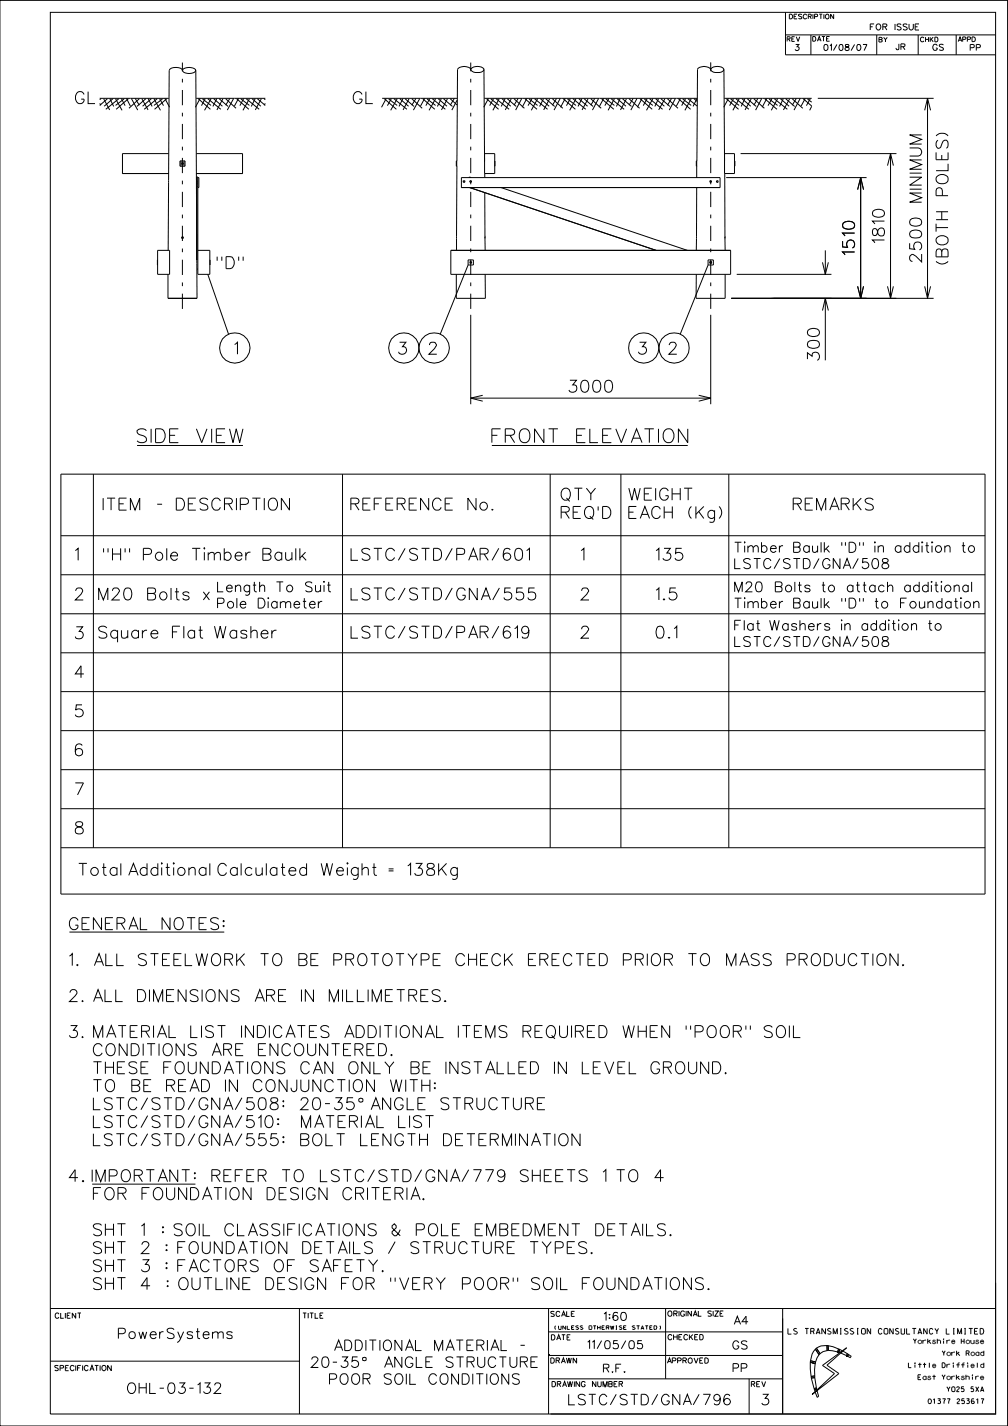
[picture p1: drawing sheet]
<svg xmlns="http://www.w3.org/2000/svg" width="210mm" height="297mm" viewBox="0 0 210 297" stroke-linecap="round" stroke-linejoin="round" font-family="sans-serif">
<g fill="none" stroke="#000" stroke-width=".21">
<path d="M0 .1h209.9v296.9h-209.9zM10.5 2.6h196.9v291.9h-196.9zM38 14.7a1.14 1.14 0 0 0-1.4-.7 1.25 1.25 0 0 0-1.4 .7l-.2 37.4M38.1 14.5a2.02 2.02 0 0 1 2.7 .2 1.92 1.92 0 0 1-2.7 .1zM40.8 14.7l.2 47.4M98.1 14.5a1.81 1.81 0 0 0-2.8 0l-.1 19h-.1v1.1h.1l-.1 17.5M98.2 14.3a1.9 1.9 0 0 1 2.6 .2 1.44 1.44 0 0 1-1.8 .6 .8 .8 0 0 1-.8-.8zM100.8 14.5l.1 19.1M148.1 14.5a1.81 1.81 0 0 0-2.8 0l-.1 19h-.1v1.1h.1M148.3 14.1a1.9 1.9 0 0 1 2.5 .4 1.8 1.8 0 0 1-2.6 .2l-.1-.2zM150.8 14.5l.1 19.1M163.6 7.3h43.8"/>
<path d="M163.6 2.6v8.8h43.8M168.9 7.3v4.1M182.7 7.3v4.1M191.3 7.3v4.1M199.2 7.3v4.1M20.8 20.5h14.4M20.8 21.5l.2 .4M21 20.6l-.2 .2M21.6 20.6l1.2 2.3M22.4 20.6l-1.6 1.4M22.9 20.6l.8 1.6M23.5 20.6l-1.8 1.5"/>
<path d="M24.1 20.6l1.3 2.4M24.7 20.6l-2.7 2.2M25.3 20.6l.8 1.4M25.8 20.6l-1.7 1.4M26.4 20.5l.8 1.6M26.7 20.6l-2.5 2.2M27.4 20.5l1.3 2.4M28.2 20.5l.8 1.4M29 20.6l-2.1 2M29.6 20.6l1.2 2.3M30.4 20.6l-1.9 1.6M30.9 20.6l.8 1.6"/>
<path d="M31.5 20.6l-1.8 1.5M32.1 20.6l1.3 2.4M32.8 20.6l-2.8 2.2M33.3 20.6l.8 1.4M33.9 20.6l-1.8 1.4M34.4 20.5l.9 1.8M34.7 20.6l-2.5 2.2M35.1 32h-9.6v4.1h9.6M35.1 37.8h.1M37.5 33.5h1v1.1h-1zM37.7 33.5v1.1M38.3 33.5v1.1"/>
<path d="M40.9 20.5h14.4M40.9 37h.1M40.9 32h9.6v4.1h-9.6M40.9 38.9h.1M40.9 38.8h.1M40.9 37.2h.1M40.9 37.7h.1M41 38v-.4v.4M41 38.1v.3zM41 38.8h.2M41 38.4h.1M41.2 37h.2v2.1h-.2"/>
<path d="M41.3 20.6l2.5 2.2M41.7 20.5l-1 1.8M42.2 20.6l1.8 1.4M42.7 20.6l-.7 1.4M43.3 20.6l2.7 2.2M44 20.6l-1.4 2.4M44.5 20.6l1.8 1.5M45.2 20.6l-.9 1.6M45.7 20.6l1.8 1.6M46.4 20.6l-1.2 2.3M47 20.6l2.2 2M47.9 20.5l-.9 1.4"/>
<path d="M48.7 20.5l-1.3 2.4M49.3 20.6l2.5 2.2M49.7 20.5l-.9 1.6M50.2 20.6l1.8 1.4M50.7 20.6l-.7 1.4M51.3 20.6l2.7 2.2M52 20.6l-1.4 2.4M52.5 20.6l1.8 1.5M53.2 20.6l-.8 1.6M53.6 20.6l1.7 1.4M54.4 20.6l-1.2 2.3M55 20.6l.3 .2"/>
<path d="M55.3 21.5l-.3 .4M79.6 20.5h15.6M80.1 20.6l2.5 2.2M80.5 20.5l-1 1.8M81 20.6l1.7 1.4M81.5 20.6l-.8 1.4M82.1 20.6l2.7 2.2M82.7 20.6l-1.3 2.4M83.3 20.6l1.8 1.5M83.9 20.6l-.8 1.6M84.4 20.6l1.9 1.6M85.2 20.6l-1.2 2.3"/>
<path d="M85.8 20.6l2.2 2M86.6 20.5l-.8 1.4M87.4 20.5l-1.3 2.4M88.1 20.6l2.5 2.2M88.5 20.5l-.9 1.6M89 20.6l1.7 1.4M89.5 20.6l-.8 1.4M90.1 20.6l2.7 2.2M90.7 20.6l-1.3 2.4M91.3 20.6l1.8 1.5M91.9 20.6l-.8 1.6M92.4 20.6l1.9 1.6"/>
<path d="M93.2 20.6l-1.2 2.3M93.8 20.6l1.4 1.3M94.6 20.5l-.8 1.4M95.1 33.5v1.1M95.2 20.9l-1.1 2M96.1 37h53.9v2.1h-53.9zM97.7 37l.1-.1 .4 .1M97.9 39.1l38.8 13M100.9 20.5h44.3M100.9 32h2.2v4.1h-2.2zM101 36.1v.9M101.4 20.6l2.5 2.2"/>
<path d="M101.8 20.5l-1 1.8M102.3 20.6l1.7 1.4M102.8 20.6l-.8 1.4M103.1 33.5v1.1M103.4 20.6l2.7 2.2M104 20.6l-1.3 2.4M104.4 39.1l38.8 13M104.6 20.6l1.8 1.5M105.2 20.6l-.8 1.6M105.7 20.6l1.9 1.6M106.5 20.6l-1.2 2.3M107.1 20.6l2.1 2"/>
<path d="M107.9 20.5l-.8 1.4M108.7 20.5l-1.3 2.4M109.4 20.6l2.5 2.2M109.8 20.5l-1 1.8M110.2 20.6l1.8 1.4M110.8 20.6l-.8 1.4M111.4 20.6l2.7 2.2M112 20.6l-1.3 2.4M112.6 20.6l1.8 1.5M113.2 20.6l-.8 1.6M113.7 20.6l1.9 1.6M114.5 20.6l-1.2 2.3"/>
<path d="M115.1 20.6l2.1 2M115.9 20.5l-.8 1.4M116.7 20.5l-1.3 2.4M117.3 20.6l2.6 2.2M117.8 20.5l-1 1.8M118.2 20.6l1.8 1.4M118.8 20.6l-.8 1.4M119.4 20.6l2.6 2.2M120 20.6l-1.3 2.4M120.6 20.6l1.8 1.5M121.2 20.6l-.8 1.6M121.7 20.6l1.9 1.6"/>
<path d="M122.5 20.6l-1.2 2.3M123.1 20.6l2.1 2M123.9 20.5l-.8 1.4M124.7 20.5l-1.3 2.4M125.3 20.6l2.6 2.2M125.8 20.5l-1 1.8M126.2 20.6l1.8 1.4M126.8 20.6l-.8 1.4M127.3 20.6l2.7 2.2M128 20.6l-1.3 2.4M128.6 20.6l1.8 1.5M129.2 20.6l-.8 1.6"/>
<path d="M129.7 20.6l1.9 1.6M130.5 20.6l-1.2 2.3M131 20.6l2.2 2M131.9 20.5l-.9 1.4M132.7 20.5l-1.3 2.4M133.3 20.6l2.6 2.2M133.8 20.5l-1 1.8M134.2 20.6l1.8 1.4M134.8 20.6l-.8 1.4M135.3 20.6l2.7 2.2M136 20.6l-1.3 2.4M136.6 20.6l1.8 1.5"/>
<path d="M137.2 20.6l-.8 1.6M137.7 20.6l1.9 1.6M138.5 20.6l-1.3 2.3M139 20.6l2.3 2M139.9 20.5l-.9 1.4M140.7 20.5l-1.3 2.4M141.3 20.6l2.6 2.2M141.8 20.5l-.9 1.6M142.2 20.6l1.8 1.4M142.8 20.6l-.8 1.4M143.3 20.6l1.9 1.5M144 20.6l-1.3 2.4"/>
<path d="M144.6 20.6l.6 .5M145.1 39.1v13M145.1 33.5v3.5M145.2 20.6l-.8 1.6M150.9 20.5h18.2M150.9 32h2.1v4.1h-2.1zM151 36.1v13.2M151.3 37h29.2M151.3 20.6l2.6 2.2M151.7 20.5l-.9 1.8M152.2 20.6l1.8 1.4M152.8 20.6l-.8 1.4"/>
<path d="M153 33.5v1.1M153.3 20.6l2.7 2.2M154 20.6l-1.3 2.4M154.3 32h32.5M154.6 20.6l1.8 1.5M155.2 20.6l-.8 1.6M155.7 20.6l1.8 1.6M156.5 20.6l-1.3 2.3M157 20.6l2.2 2M157.9 20.5l-.9 1.4M158.7 20.5l-1.3 2.4M159.3 20.6l2.6 2.2"/>
<path d="M159.8 20.5l-1 1.8M160.2 20.6l1.8 1.4M160.8 20.6l-.8 1.4M161.3 20.6l2.7 2.2M162 20.6l-1.3 2.4M162.6 20.6l1.8 1.5M163.2 20.6l-.8 1.6M163.7 20.6l1.8 1.6M164.5 20.6l-1.3 2.3M165 20.6l2.2 2M165.9 20.5l-.9 1.4M166.7 20.5l-1.3 2.4"/>
<path d="M167.3 20.6l1.8 1.5M167.8 20.5l-.9 1.6M168.2 20.6l.9 .7M168.8 20.6l-.8 1.4M169.1 22.1l-.4 .9M170.4 20.5h24.1M178.7 39.5l.6-2.5 .6 2.5M179.3 37v25.1M184.9 34.5l.6-2.5 .6 2.5M185.5 32v30.1M192.6 23l.6-2.5 .7 2.5M193.2 20.5v41.6"/>
<path d="M32.8 54.1h.1M32.8 55.2h.1M32.8 52.1h2.5v5h-2.5zM35 57.1v5M41 52.4h.1M41 54.5h.1M41 56h.2M41.2 52.1h2.5v5h-2.5v-20.2h-.2v17.1M43.3 57.1l4.3 12.5M43.7 54.1v1.1M93.9 52.1h58.3v5h-58.3zM95.1 57.1v5h6v-5"/>
<path d="M95.1 49.4h.1M95.1 49.3v.1M97.5 55.2l-5.8 14.4M97.5 54.1h1.1v1.1h-1.1zM101 40.1v9.2M101 49.3l.1 2.8M101 49.3h.1M145.1 57.1l-.1 5h6.1v-5M145.1 49.4h.1M145.1 49.3v.1M147.5 55.2l-5.8 14.4M147.5 54.1h1.1v1.1h-1.1z"/>
<path d="M151 49.3l.1 2.8M151 49.3h.1M153.5 57.1h19.7M171.3 54.6l.6 2.5 .7-2.5M171.9 52.1v5M178.7 59.6l.6 2.5 .6-2.5M184.9 59.6l.6 2.5 .6-2.5M192.6 59.6l.6 2.5 .7-2.5M35 62.1h6M98.1 65.6v18.6M148.1 65.6v18.6M152.3 62.1h42.2"/>
<path d="M171.3 64.7l.6-2.6 .7 2.6M171.9 62.1v12.9M12.7 98.8h192.5v87.4h-192.5zM19.5 98.8v77.8M28.6 92.8h22M71.4 98.8v77.8M98.1 82.9h50M100.6 82.3l-2.5 .6 2.5 .7M102.5 92.8h40.8M114.6 98.8v77.8M129.4 98.8v77.8M145.6 82.3l2.5 .6-2.5 .7"/>
<path d="M151.8 98.8v77.8M12.7 111.6h192.5M12.7 119.7h192.5M42.6 114.1v.2l-.2-.1zM155.1 112.9h.1l-.1 .2zM182.3 112.8v.3zM192 112.9h.2l-.1 .2zM194.1 112.9h.2l-.1 .2zM12.7 127.8h192.5M12.7 136h192.5M55.9 124.5v.2zM67.4 121.2h.2z"/>
<path d="M155.1 124.5v.2zM175.3 129.1v.2zM185.2 129.1l.1 .1-.1 .1zM187.2 129.1v.2zM194 121.1l.2 .1-.2 .1zM196.1 121.1v.2zM200.2 124.5l.1 .1-.1 .1zM12.7 144h192.5M12.7 152.2h192.5M12.7 160.3h192.5M12.7 168.4h192.5M12.7 176.6h192.5"/>
<path d="M33.7 179.7l.1 .1-.1 .1zM36.1 179.8l.1-.1 .1 .1-.1 .1zM72.2 179.8l.2-.1 .1 .1-.1 .1zM14.5 194.1h32.2M54.1 228.7a.92 .92 0 0 1 1.3 .4 2.28 2.28 0 0 1-.3 1.9 .8 .8 0 0 1-1.2-.3 2.19 2.19 0 0 1 .2-2zM55.2 236.1h-1.2l-.1 1.1a.9 .9 0 0 1 1.4 0 .9 .9 0 0 1-.2 1.3 .9 .9 0 0 1-1.3-.3M55.6 232.5a.78 .78 0 0 1 1.2 .4 1.88 1.88 0 0 1-.3 1.8 .8 .8 0 0 1-1.2-.3 1.97 1.97 0 0 1 .3-1.9zM19.2 246.6h21.5M10.5 272.5h196.9M62.4 272.5v22M114.3 277.4h48.8M114.3 272.5v22"/>
<path d="M138.7 272.5v14.7M163.1 272.5v22M207.4 267.2v27.3h-92.7M10.5 283.5h51.9M114.3 282.3h48.8M114.3 287.2h48.8M156.1 287.2v7.3M156.5 288.3l.7-.1v-.3l-.7-.2v1.1M158.3 287.7h-.7v1.1M158.7 287.7l.4 1.1 .4-1.1M168.8 283.7l.2 3M168.8 283.7l1 .3"/>
<path d="M168.8 283.7h.1M168.9 283.4l-.1 .3M168.9 283.4h.1M168.9 283.4l1 .3M169 286.7h.1M169 286.7v.3M169 287h.1M169 287l.6 2.3M169.6 289.3h.1M169.6 289.3l.1 .2M169.7 289.5h.1M169.7 286.6h.1"/>
<path d="M169.7 286.6l-.7 .1M169.7 286.6v.3M169.7 286.9h.1M169.7 286.9l-.7 .1M169.7 286.9l.4 2.1M169.8 284l-.1 2.6M169.8 284h.1M169.9 281l-.7 1-.3 1.4M169.9 281l.7 1.1M169.9 281h.1M169.9 283.7h.1M169.9 283.7l-.1 .3"/>
<path d="M170.1 280.8l-.2 .2M170.1 280.8h.1M170.1 280.8l.7 1.1M170.1 289h.1M170.1 289l-.5 .3M170.1 289l.1 .3M170.2 289.3h.1M170.2 289.3l-.5 .2M170.2 289.3l-.4 .5-.1-.3M170.2 291h.1M170.5 290.8l-.3-1.2-.4 .3 .4 1.1M170.5 290.8l-.3 .2"/>
<path d="M170.5 290.8h.1M170.6 282.1l-.7 1.6M170.6 282.1h.1M170.8 281.9h.1M170.8 281.9l-.2 .2M171.3 284.4l5.1-3.7-4.1 3.6 2.5 1.8-5.6 4.3 4.6-4.3zM172.3 280.2l-1.2 .1-1 .5M172.3 280.2v1.1M172.3 280.2h.1M172.3 280.2l.2 .1M172.3 281.3l-.8 .2-.7 .4M172.3 281.3h.1"/>
<path d="M172.5 280.3l2.2 .7M172.5 280.3h.1M172.5 280.3l.1 1M172.6 281.3l2 .3M172.6 281.3h.1M172.6 281.3h-.3M174.6 281.6l.2 .1M174.7 281h.1M174.7 281l-.1 .6M174.7 281h.2M174.8 281.7h.1M174.9 281l-.1 .7"/>
<path d="M174.9 281h.1M174.9 281l.6 .3-.6 .4h-.1M176.4 282.4h.1M176.4 282.4l.2 .1M176.5 281.9h.1M176.5 281.9l-.9-.5-.4 .4 1.2 .6M176.5 281.9l-.1 .5M176.5 281.9l.3 .2M176.6 282.5h.1M176.6 282.5l.5 .3M176.8 282.1h.1M176.8 282.1l-.2 .4"/>
<path d="M176.8 282.1l.5 .4M177.1 282.8h.1M177.3 282.5h.1M177.3 282.5l-.2 .3"/>
<circle cx="38" cy="34.1" r=".2"/>
<circle cx="96.7" cy="37.8" r=".17"/>
<circle cx="98.1" cy="37.8" r=".17"/>
<circle cx="148.1" cy="37.8" r=".17"/>
<circle cx="149.4" cy="37.8" r=".19"/>
<circle cx="38" cy="49.5" r=".19"/>
<circle cx="98.1" cy="54.7" r=".17"/>
<circle cx="148.1" cy="54.7" r=".17"/>
<circle cx="48.9" cy="72.5" r="3.2"/>
<circle cx="84.1" cy="72.5" r="3.2"/>
<circle cx="90.5" cy="72.5" r="3.2"/>
<circle cx="134.1" cy="72.5" r="3.2"/>
<circle cx="140.4" cy="72.5" r="3.2"/>
</g>
<g fill="#000">
<path d="M114.1 282.2h.3v.3h-.3z" fill-rule="evenodd"/>
<path d="M174.4 281.4h.3v.3h-.3z" fill-rule="evenodd"/>
<path d="M176.2 282.2h.3v.3h-.3z" fill-rule="evenodd"/>
</g>
<path d="M38 64.3v-51.3M98.1 64.3v-51.3M148.1 64.3v-51.3" fill="none" stroke="#000" stroke-width=".21" stroke-dasharray="3.2 1.6 .8 1.6" stroke-linecap="butt"/>
<g font-size="2.9">
<text x="28.6" y="92.2">SIDE VIEW</text>
<text x="102.5" y="92.2">FRONT ELEVATION</text>
</g>
<g font-size="2.5">
<text x="15.7" y="21.6">GL</text>
<text x="73.6" y="21.6">GL</text>
<text x="178.1" y="53.1" transform="rotate(-90 178.1 53.1)">1510</text>
<text x="184.3" y="50.6" transform="rotate(-90 184.3 50.6)">1810</text>
<text x="45.2" y="55.9">&quot;D&quot;</text>
<text x="192" y="54.6" transform="rotate(-90 192 54.6)">2500 MINIMUM</text>
<text x="197.5" y="55.1" transform="rotate(-90 197.5 55.1)">(BOTH POLES)</text>
<text x="48.9" y="73.8">1</text>
<text x="83" y="73.8">3</text>
<text x="89.4" y="73.8">2</text>
<text x="133" y="73.8">3</text>
<text x="139.3" y="73.8">2</text>
<text x="170.7" y="75" transform="rotate(-90 170.7 75)">300</text>
<text x="118.5" y="81.7">3000</text>
<text x="21.5" y="106.3">ITEM - DESCRIPTION</text>
<text x="73.1" y="106.3">REFERENCE No.</text>
<text x="116.9" y="104.2">QTY</text>
<text x="116.9" y="108">REQ’D</text>
<text x="131" y="104.2">WEIGHT</text>
<text x="131" y="108">EACH (Kg)</text>
<text x="165.3" y="106.3">REMARKS</text>
<text x="15.7" y="116.7">1</text>
<text x="21.5" y="116.7">&quot;H&quot; Pole Timber Baulk</text>
<text x="73.1" y="116.7">LSTC/STD/PAR/601</text>
<text x="121.1" y="116.7">1</text>
<text x="136.7" y="116.7">135</text>
<text x="15.7" y="124.9">2</text>
<text x="20.6" y="124.9">M20 Bolts x</text>
<text x="73.1" y="124.9">LSTC/STD/GNA/555</text>
<text x="121.1" y="124.9">2</text>
<text x="136.7" y="124.9">1.5</text>
<text x="15.7" y="133.1">3</text>
<text x="20.6" y="132.9">Square Flat Washer</text>
<text x="73.1" y="132.9">LSTC/STD/PAR/619</text>
<text x="121.1" y="132.9">2</text>
<text x="136.7" y="132.9">0.1</text>
<text x="15.7" y="141.2">4</text>
<text x="15.7" y="149.3">5</text>
<text x="15.7" y="157.4">6</text>
<text x="15.7" y="165.5">7</text>
<text x="15.7" y="173.7">8</text>
<text x="16.4" y="182.3">Total Additional Calculated Weight = 138Kg</text>
<text x="14.5" y="193.6">GENERAL NOTES:</text>
<text x="14.5" y="201.1">1.</text>
<text x="19.7" y="201.1">ALL STEELWORK TO BE PROTOTYPE CHECK ERECTED PRIOR TO MASS PRODUCTION.</text>
<text x="14.5" y="208.6">2. ALL DIMENSIONS ARE IN MILLIMETRES.</text>
<text x="14.5" y="216.1">3. MATERIAL LIST INDICATES ADDITIONAL ITEMS REQUIRED WHEN &quot;POOR&quot; SOIL</text>
<text x="16.5" y="219.9">CONDITIONS ARE ENCOUNTERED.</text>
<text x="16.6" y="223.6">THESE FOUNDATIONS CAN ONLY BE INSTALLED IN LEVEL GROUND.</text>
<text x="16.6" y="227.4">TO BE READ IN CONJUNCTION WITH:</text>
<text x="16.5" y="231.1">LSTC/STD/GNA/508:</text>
<text x="56.1" y="231.1">20-35%%dANGLE STRUCTURE</text>
<text x="16.6" y="238.6">LSTC/STD/GNA/555:</text>
<text x="16.6" y="234.9">LSTC/STD/GNA/510:</text>
<text x="56.7" y="238.6">BOLT LENGTH DETERMINATION</text>
<text x="58.4" y="234.9">MATERIAL LIST</text>
<text x="14.5" y="246.1">4. IMPORTANT:</text>
<text x="16.5" y="249.9">FOR FOUNDATION DESIGN CRITERIA.</text>
<text x="42.8" y="246.1">REFER TO LSTC/STD/GNA/779 SHEETS 1 TO 4</text>
<text x="16.6" y="257.4">SHT 1</text>
<text x="29.5" y="257.4">: SOIL CLASSIFICATIONS &amp; POLE EMBEDMENT DETAILS.</text>
<text x="16.7" y="261.1">SHT 2 : FOUNDATION DETAILS / STRUCTURE TYPES.</text>
<text x="16.6" y="268.6">SHT 4 : OUTLINE DESIGN FOR &quot;VERY POOR&quot; SOIL FOUNDATIONS.</text>
<text x="16.8" y="264.9">SHT 3 : FACTORS OF SAFETY.</text>
</g>
<g font-size="2.2">
<text x="24.7" y="278.8">PowerSystems</text>
<text x="68.4" y="281.3">ADDITIONAL MATERIAL -</text>
<text x="64.9" y="284.8">20-35^ ANGLE STRUCTURE</text>
<text x="26.6" y="290.2">OHL-03-132</text>
<text x="68.7" y="288.3">POOR SOIL CONDITIONS</text>
<text x="118.5" y="292.6">LSTC/STD/GNA/796</text>
<text x="158.7" y="292.6">3</text>
</g>
<g font-size="2.1">
<text x="153.1" y="115">Timber Baulk &quot;D&quot; in addition to</text>
<text x="153.1" y="118.4">LSTC/STD/GNA/508</text>
<text x="45.3" y="123.3">Length To Suit</text>
<text x="153.1" y="123.3">M20 Bolts to attach additional</text>
<text x="45.3" y="126.7">Pole Diameter</text>
<text x="153.1" y="126.7">Timber Baulk &quot;D&quot; to Foundation</text>
<text x="153.1" y="131.3">Flat Washers in addition to</text>
<text x="153.1" y="134.7">LSTC/STD/GNA/508</text>
</g>
<g font-size="1.7">
<text x="125.9" y="275">1:60</text>
<text x="153" y="275.8">A4</text>
<text x="122.4" y="280.9">11/05/05</text>
<text x="152.7" y="281">GS</text>
<text x="125.7" y="285.8">R.F.</text>
<text x="152.7" y="285.7">PP</text>
</g>
<g font-size="1.3">
<text x="165.7" y="10.5">3</text>
<text x="171.7" y="10.5">01/08/07</text>
<text x="181.3" y="6.2">FOR ISSUE</text>
<text x="186.7" y="10.4">JR</text>
<text x="194.4" y="10.5">GS</text>
<text x="202.2" y="10.5">PP</text>
</g>
<text font-size="1.2" x="164.2" y="277.9">LS TRANSMISSION CONSULTANCY LIMITED</text>
<g font-size="1.1">
<text x="11.5" y="274.6">CLIENT</text>
<text x="63.1" y="274.6">TITLE</text>
<text x="114.7" y="274.2">SCALE</text>
<text x="139.2" y="274.1">ORIGINAL SIZE</text>
<text x="114.9" y="279.1">DATE</text>
<text x="139.2" y="279">CHECKED</text>
<text x="11.4" y="285.5">SPECIFICATION</text>
<text x="114.8" y="283.9">DRAWN</text>
<text x="139" y="283.9">APPROVED</text>
<text x="115" y="288.8">DRAWING NUMBER</text>
<text x="156.5" y="288.8">REV</text>
</g>
<g font-size="1">
<text x="164.5" y="3.9">DESCRIPTION</text>
<text x="164" y="8.6">REV</text>
<text x="169.3" y="8.6">DATE</text>
<text x="183.1" y="8.8">BY</text>
<text x="191.8" y="8.7">CHKD</text>
<text x="199.6" y="8.7">APPD</text>
<text x="190.3" y="279.8">Yorkshire House</text>
<text x="189.3" y="284.8">Little Driffield</text>
<text x="191.3" y="287.3">East Yorkshire</text>
<text x="196.3" y="282.3">York Road</text>
<text x="193.4" y="292.3">01377 253617</text>
<text x="197.3" y="289.8">YO25 5XA</text>
</g>
<text font-size=".8" x="115.5" y="276.9">(UNLESS OTHERWISE STATED)</text>
</svg>
